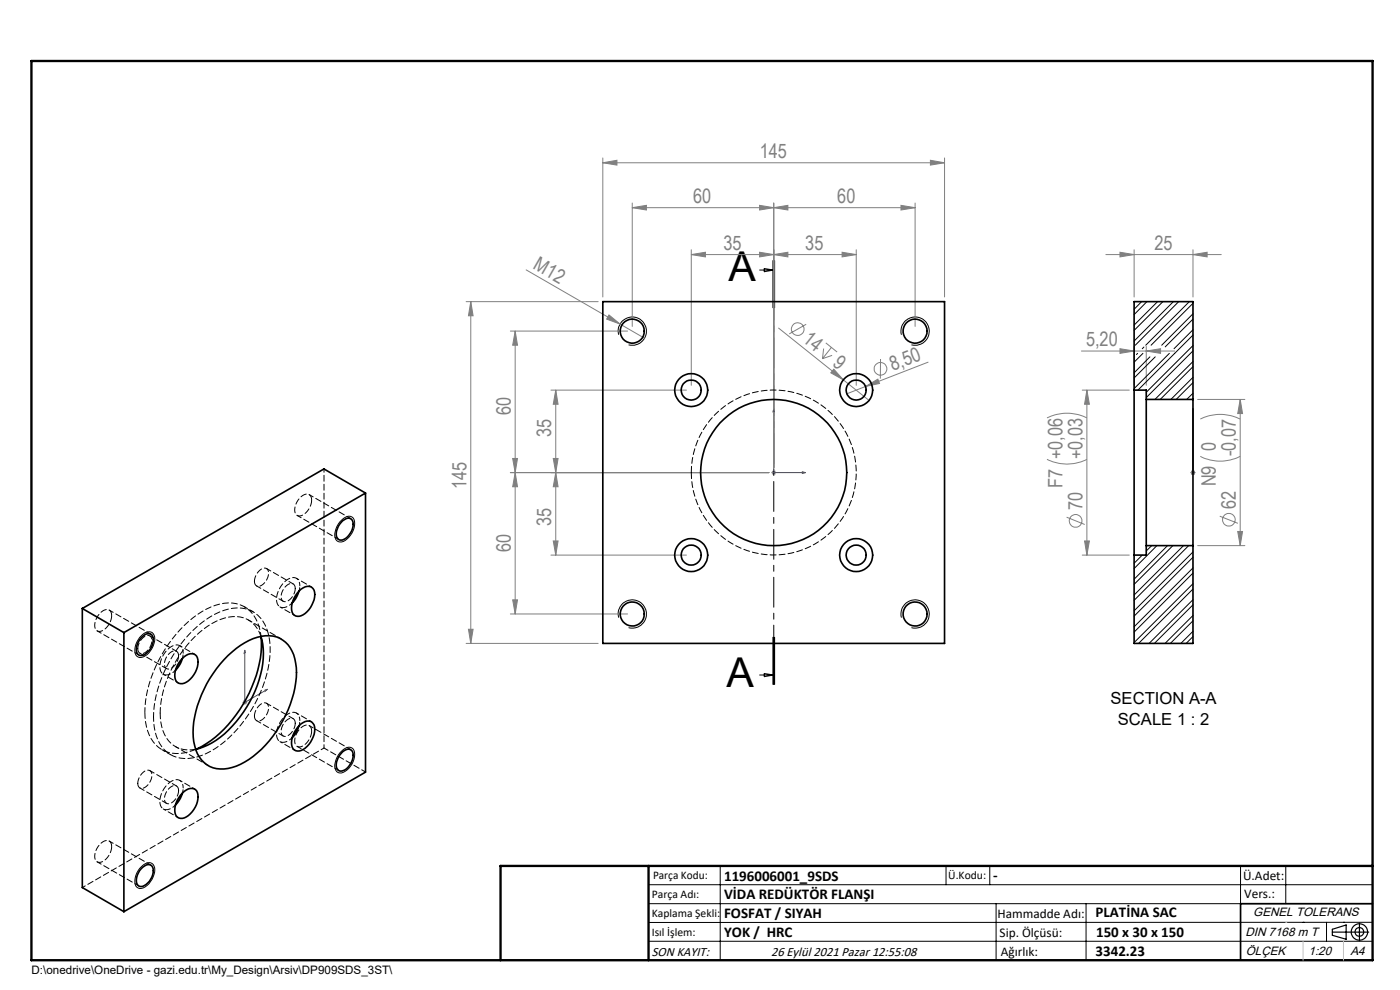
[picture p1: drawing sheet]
<svg xmlns="http://www.w3.org/2000/svg" width="297mm" height="210mm" viewBox="0 0 297 210" stroke-linecap="round" stroke-linejoin="round" font-family="sans-serif">
<g fill="none" stroke="#808080" stroke-width=".21">
<path d="M127.9 34.5l3-.5v1zM127.9 33.5v29.5M127.9 34.5h72.5M197.4 34l3 .5-3 .5zM200.4 33.5v29.5M111.6 57.2l25.1 14.5M134.1 44.1l3-.5v.9zM134.1 43.1v26.1M134.1 44.1h60M146.6 54l3-.5v1zM146.6 53v28.7M146.6 54h35"/>
<path d="M161.1 53.5l3 .5-3 .5zM161.1 43.6l3 .5-3 .4zM164.1 54l3-.5v1zM164.1 44.1l3-.5v.9zM164.1 43.1v56.1M178.6 53.5l3 .5-3 .5zM181.6 53v28.7M191.1 43.6l3 .5-3 .4zM194.1 43.1v26.1M234.6 54h24.5M237.6 53.5l3 .5-3 .5zM240.6 53v10"/>
<path d="M253.1 54l3-.5v1zM253.1 53v10M98.9 64h28M99.9 64v72.5M99.9 64l.5 3h-1zM108.3 70.2h24.8M109.3 70.2v60M109.3 70.2l.5 3h-1zM129.2 66.8l2.4 1.9-2.9-1zM165.2 69.6l13.7 11M171 68.8l-3.6 2M174.7 73.9l-.2 2.2"/>
<path d="M175.2 72.7l2.4 2M176.4 73.7l-1.9 2.4M176.5 75.4l-2 .7M176.9 78.3l2 2.3-2.7-1.5zM186.8 76.2v4.1M196.9 76.8l-13.3 5.2M229.4 74.5h19.8M237.6 74l3 .5-3 .5zM240.6 73.5v8.2M243.2 74.5l3-.5v1zM243.2 73.5v8.2M108.8 97.3h1l-.5 3z"/>
<path d="M116.9 82.8h28.7M117.4 97.3h1l-.5 3zM117.9 82.8v34.9M117.9 82.8l.5 3h-1zM163.8 99.9l.7 .7M164.1 99.8v.9M164.5 99.9l-.7 .7M178.9 80.6l5.5 4.3M183.6 82l2.6-1.6 .4 .9zM183.6 82l-3.9 1.5M222.1 97.4a9.3 9.3 0 0 0 8.5 0M222.1 88.6a9.6 9.6 0 0 1 8.5 0"/>
<path d="M229.6 82.8h10M230.6 82.8v34.9M230.6 82.8l.5 3h-1zM252.7 99.9l.7 .7M253.1 99.8v.9M253.4 99.9l-.7 .7M254.1 84.7h10M254.6 96.8a9.3 9.3 0 0 0 8.5 0M254.6 88.9a9.6 9.6 0 0 1 8.5 0M263.1 84.7v31M263.1 84.7l.5 3h-1zM108.3 100.3h54.8"/>
<path d="M109.3 100.3l.5 2.9h-1zM116.9 117.7h28.7M117.4 114.8h1l-.5 2.9zM117.9 100.3l.5 2.9h-1zM163.6 100.3h1M226.3 109.7l3.8 1.6M229.6 117.7h10M230.1 114.8h1l-.5 2.9zM252.6 100.3h1M254.1 115.7h10M258.8 109.5l3.8 1.5M262.6 112.7h1l-.5 3z"/>
<path d="M98.9 136.5h28M99.4 133.5h1l-.5 3zM108.3 130.2h24.8M108.8 127.2h1l-.5 3zM51.4 149h1M51.6 148.6l.7 .8M51.9 148.5v1M52.3 148.6l-.7 .8"/>
<circle cx="169.2" cy="69.8" r="1.34"/>
<circle cx="186.8" cy="78.2" r="1.35"/>
<circle cx="228.2" cy="110.5" r="1.34"/>
<circle cx="260.7" cy="110.2" r="1.34"/>
</g>
<g fill="none" stroke="#000" stroke-width=".21">
<path d="M161.1 57.3h3M162.1 57l2 .3-2 .3zM164 55.3v10M164.2 55.3v10M164.3 55.3v10M131.2 71a3 3 0 0 1 2.7-3.7 3 3 0 0 1 3.2 3.2 3 3 0 0 1-3.8 2.7M191.2 71a3 3 0 0 1 2.7-3.7 3 3 0 0 1 3.2 3.2 3 3 0 0 1-3.7 2.7M72.1 110.7l.7-.7a1.34 1.34 0 0 1 1.6-.4 1.34 1.34 0 0 1 .8 1.4 4.4 4.4 0 0 1-2.7 4 1.46 1.46 0 0 1-1.4-2.3l.4-1zM30 134.8a1.54 1.54 0 0 1 2.7-.1 4.2 4.2 0 0 1-2.7 4.7 1.29 1.29 0 0 1-1.4-1.7l.4-1.5zM131.2 131a2.99 2.99 0 0 1 2.7-3.7 2.99 2.99 0 0 1 3.2 3.2 2.99 2.99 0 0 1-3.8 2.6M164 135.2v10M164.2 135.2v10"/>
<path d="M164.3 135.2v10zM191.2 131a2.99 2.99 0 0 1 2.7-3.7 2.99 2.99 0 0 1 3.2 3.2 2.99 2.99 0 0 1-3.7 2.6M72.1 159.7l.7-.7a1.34 1.34 0 0 1 1.6-.4 1.34 1.34 0 0 1 .8 1.4 4.4 4.4 0 0 1-2.7 4 1.48 1.48 0 0 1-1.4-2.3l.4-1zM161.1 143.2h3M162.1 142.9l2 .3-2 .3zM29.6 184.2l.4-.4a1.72 1.72 0 0 1 2.5-.4 3.2 3.2 0 0 1-.6 3.6l-.7 .8a1.56 1.56 0 0 1-2.4 .2 3.8 3.8 0 0 1 .8-3.8zM137.6 187.7h153.6M137.6 191.7h153.6M137.6 199.7h153.6M152.8 183.7v20M200.7 183.7v4M210 183.7v4"/>
<path d="M211.3 191.7v12M230.4 191.7v12M263.2 183.7v20M272.8 183.7v8M276.4 195.6h.1M281.4 195.6v4.1M285 195.6h.1M291.2 195.6l-153.6 .1"/>
</g>
<g fill="none" stroke="#000" stroke-width=".25">
<path d="M282.6 197.7h7.8M282.6 197.1l3-.9v3l-3-.8zM288.4 195.8v3.8M106.2 203.7h185"/>
<circle cx="288.4" cy="197.7" r="1.74"/>
<circle cx="288.4" cy="197.7" r=".93"/>
</g>
<path d="M164.1 86.7v13.6h6.8M164.1 86.7l.2 .7h-.3zM253.1 86.7v.7v-.7M253.1 86.7v13.6M170.2 100.1l.7 .2-.7 .1zM253.1 100.1v.3zM253.1 100.3h.1M51.9 137.9v11.1l4.8-2.8M51.9 137.9l.1 .5-.2 .2zM56.2 146.4l.5-.2-.5 .4z" fill="none" stroke="#00f" stroke-width=".21"/>
<path d="M164.2 55.3v89.9" fill="none" stroke="#000" stroke-width=".21" stroke-dasharray="6.3 1.3 1.3 1.3" stroke-dashoffset="3.9"/>
<path d="M291.2 191.7h-28v12" fill="none" stroke="#000" stroke-width=".35"/>
<path d="M6.7 12.9h284.5v190.8h-284.5zM137.6 183.7v20M291.2 183.7h-185v20" fill="none" stroke="#000" stroke-width=".5"/>
<path d="M276.4 199.7v4M285 199.7v4" fill="none" stroke="#c0c0c0" stroke-width=".21"/>
<path d="M272.8 195.6h.1" fill="none" stroke="#c0c0c0" stroke-width=".25"/>
<g fill="#00f">
<path d="M170.2 100.1l.7 .2-.7 .1zM164.1 86.7l.2 .7h-.3z"/>
<path d="M56.2 146.4l.5-.2-.5 .4zM51.9 137.9l.1 .5-.2 .2z"/>
<path d="M253.1 100.1v.3zM253.1 86.7v.7zM253.1 100.1v.3zM253.1 86.7v.7z"/>
</g>
<g fill="#808080">
<path d="M176.9 78.3l2 2.3-2.7-1.5z"/>
<path d="M129.2 66.8l2.4 1.9-2.9-1z"/>
<path d="M183.6 82l2.6-1.6 .4 .9z"/>
<path d="M161.1 53.5l3 .5-3 .5zM146.6 54l3-.5v1zM161.1 43.6l3 .5-3 .4zM134.1 44.1l3-.5v.9zM243.2 74.5l3-.5v1zM237.6 74l3 .5-3 .5z"/>
<path d="M164.1 54l3-.5v1zM178.6 53.5l3 .5-3 .5zM164.1 44.1l3-.5v.9zM191.1 43.6l3 .5-3 .4zM237.6 53.5l3 .5-3 .5zM253.1 54l3-.5v1z"/>
<path d="M197.4 34l3 .5-3 .5zM127.9 34.5l3-.5v1z"/>
<path d="M117.4 97.3h1l-.5 3zM117.9 82.8l.5 3h-1zM108.8 97.3h1l-.5 3zM109.3 70.2l.5 3h-1z"/>
<path d="M117.9 100.3l.5 2.9h-1zM117.4 114.8h1l-.5 2.9zM109.3 100.3l.5 2.9h-1zM108.8 127.2h1l-.5 3zM99.9 64l.5 3h-1zM99.4 133.5h1l-.5 3zM263.1 84.7l.5 3h-1zM262.6 112.7h1l-.5 3zM230.6 82.8l.5 3h-1zM230.1 114.8h1l-.5 2.9z"/>
</g>
<g fill="none" stroke="#000" stroke-width=".35">
<path d="M127.9 64h72.5v72.5h-72.5zM240.6 82.8v34.9M240.6 82.8v-18.8h12.5v20.7M240.6 82.8h2.6v1.9M243.2 84.7v31M243.2 84.7h9.9M253.1 84.7v31M72.7 110.5l.4-.3a1.17 1.17 0 0 1 1.5 0 1.17 1.17 0 0 1 .3 1.4 3.6 3.6 0 0 1-2.5 3 1.34 1.34 0 0 1-1-2l.4-.9zM77.5 104.6l-8.8-5.1-51.2 29.6M77.5 104.6l-51.2 29.6M77.5 104.6v59.2l-51.2 29.6M243.2 115.7v2h-2.6"/>
<path d="M243.2 115.7h9.9M253.1 115.7v20.8h-12.5v-18.8M17.5 129.1l8.8 5.1M17.5 129.1v59.2l8.8 5.1M26.3 134.2v59.2M29.9 135.3l.4-.3a1.25 1.25 0 0 1 1.6-.5 1.25 1.25 0 0 1 .6 1.6 3.5 3.5 0 0 1-2.6 3 1.12 1.12 0 0 1-1-1.5l.2-1zM38.7 139.7l.4-.4a1.6 1.6 0 0 1 1.7-.6 1.6 1.6 0 0 1 1.2 1.2 5 5 0 0 1-3.3 5.1 1.44 1.44 0 0 1-1.6-1.7l.1-1.1 .4-1.1zM38.7 139.7l-.4 1-1.1 1.5M48.4 139.1a12.6 12.6 0 0 1 8.7-4.2 6 6 0 0 1 5.6 5.8 21.1 21.1 0 0 1-4 14.4 17.6 17.6 0 0 1-10.3 7.9 5.8 5.8 0 0 1-7.1-4.8 17.8 17.8 0 0 1 2-12l1.2-2.2 1.4-2.2zM55.4 135a17.9 17.9 0 0 1-1.8 12.7 22.9 22.9 0 0 1-9.6 10.4l-2.5 .9M55.4 135.1a25.9 25.9 0 0 1-7 18.6 20 20 0 0 1-6.8 5.2M63.4 125.4l-.7 1.6-.7 .9"/>
<path d="M63.9 125a1.66 1.66 0 0 1 2.7 .2 5 5 0 0 1-3.1 5.5 1.44 1.44 0 0 1-1.7-1.7 5.6 5.6 0 0 1 2.1-4zM63.4 153.9l-.7 1.7-.7 .9M63.5 153.9l.4-.3a1.66 1.66 0 0 1 2.7 .2 5 5 0 0 1-3.1 5.5 1.43 1.43 0 0 1-1.7-1.7l.2-1.1 .4-1.1zM72.7 159.5l.4-.3a1.19 1.19 0 0 1 1.5 0 1.19 1.19 0 0 1 .3 1.4 3.1 3.1 0 0 1-2.9 2.9 1.61 1.61 0 0 1-.4-2.4l.4-.9zM38.7 168.2l.4-.4a1.6 1.6 0 0 1 1.7-.6 1.6 1.6 0 0 1 1.2 1.3 5 5 0 0 1-3.3 5.1 1.43 1.43 0 0 1-1.6-1.7l.1-1.1 .4-1.1zM38.7 168.2l-.4 1.1-1.1 1.5M29.9 184.3l.4-.3a1.27 1.27 0 0 1 2.1 0 3.5 3.5 0 0 1-2.5 4.1 1.29 1.29 0 0 1-.9-2l.4-.9z"/>
<circle cx="134.1" cy="70.3" r="2.54"/>
<circle cx="194.1" cy="70.3" r="2.54"/>
<circle cx="146.6" cy="82.8" r="3.5"/>
<circle cx="146.6" cy="82.8" r="2.13"/>
<circle cx="181.6" cy="82.8" r="3.5"/>
<circle cx="181.6" cy="82.7" r="2.12"/>
<circle cx="146.6" cy="117.7" r="3.5"/>
<circle cx="146.6" cy="117.7" r="2.13"/>
<circle cx="164.1" cy="100.2" r="15.5"/>
<circle cx="181.6" cy="117.7" r="3.5"/>
<circle cx="181.6" cy="117.7" r="2.12"/>
<circle cx="134.1" cy="130.2" r="2.54"/>
<circle cx="194.1" cy="130.2" r="2.54"/>
</g>
<path d="M146.7 100.2a17.5 17.5 0 0 1 25.8-15.3 17.5 17.5 0 0 1 1.2 30 17.5 17.5 0 0 1-27-13.3v-1.4M29.2 137.6a3 3 0 0 1 2.2-2.8 1.04 1.04 0 0 1 .8 1.5 2.64 2.64 0 0 1-2.4 2.3 .99 .99 0 0 1-.6-1M37.9 139.1a3 3 0 0 1-2.2 2.8 1.04 1.04 0 0 1-.8-1.5 2.64 2.64 0 0 1 2.4-2.3 .99 .99 0 0 1 .6 1M54 123.3a3 3 0 0 1 2.1-2.8 1.04 1.04 0 0 1 .8 1.5 2.64 2.64 0 0 1-2.4 2.3 .99 .99 0 0 1-.5-1M62.6 124.8a3 3 0 0 1-2.1 2.8 1.04 1.04 0 0 1-.8-1.4 2.64 2.64 0 0 1 2.4-2.4 .99 .99 0 0 1 .5 1M34 151.3a8.1 8.1 0 0 0 2.9 6.9 6 6 0 0 0 4.6 .7M54 151.9a3 3 0 0 1 2.1-2.8 1.04 1.04 0 0 1 .8 1.5 2.64 2.64 0 0 1-2.4 2.3 .99 .99 0 0 1-.5-1M62.6 153.4a3 3 0 0 1-2.1 2.8 1.04 1.04 0 0 1-.8-1.5 2.64 2.64 0 0 1 2.4-2.3 .99 .99 0 0 1 .5 1M29.2 166.2a3 3 0 0 1 2.2-2.8 1.04 1.04 0 0 1 .8 1.4 2.64 2.64 0 0 1-2.4 2.4 .99 .99 0 0 1-.6-1M37.9 167.7a3 3 0 0 1-2.2 2.8 1.04 1.04 0 0 1-.8-1.5 2.64 2.64 0 0 1 2.4-2.3 .99 .99 0 0 1 .6 1" fill="none" stroke="#000" stroke-width=".21" stroke-dasharray="1.3 .6"/>
<g fill="none" stroke="#000" stroke-width=".21">
<path d="M241.3 75l-.2 .2M242.2 64l-1.6 1.6M242.5 75l-1.9 1.8M242.7 73.6l-.4 .4M243.3 64l-2.7 2.7M243.9 75.7l-3.3 3.4M245.1 75.7l-4.5 4.5M245.6 64l-5 5M246.7 64l-6.1 6.1M248.1 75l-7.5 7.4M248.9 64l-8.3 8.3M250 64l-9.2 9.2"/>
<path d="M252.3 64l-9.2 9.2M253.1 69.9l-4 4.1M253.1 73.3l-9.9 9.9M253.1 76.7l-8.1 8M253.1 67.7l-5.9 5.9M253.1 71.1l-11.7 11.7M253.1 74.4l-9.9 9.9M253.1 77.8l-7 6.9M253.1 66.6l-6.6 6.6M253.1 64.3l-8.9 8.9M253.1 80l-4.7 4.7M253.1 83.4l-1.4 1.3"/>
<path d="M253.1 81.2l-3.6 3.5M253.1 84.5l-.2 .2M242.3 117.7l-1.7 1.8M244.3 115.7l-1.1 1.2M245.4 115.7l-4.8 4.9M247.7 115.7l-7.1 7.2M248.8 115.7l-8.2 8.3M251.1 115.7l-10.5 10.5M252.2 115.7l-11.6 11.6M253.1 117.1l-12.5 12.5M253.1 118.2l-12.5 12.5M253.1 120.5l-12.5 12.5"/>
<path d="M253.1 123.8l-12.5 12.5M253.1 127.2l-9.3 9.3M253.1 130.6l-5.9 5.9M253.1 133.9l-2.6 2.6M253.1 121.6l-12.5 12.5M253.1 124.9l-11.6 11.6M253.1 128.3l-8.2 8.2M253.1 131.7l-4.8 4.8M253.1 135l-1.5 1.5"/>
</g>
<path d="M66.1 106.1a1.12 1.12 0 0 0-.6-1.2 1.12 1.12 0 0 0-1.3 .2 3.5 3.5 0 0 0-1.5 3.9 1.22 1.22 0 0 0 1.9 0l.7-.7 .5-.8 .3-1.4M23.7 130.6a1.12 1.12 0 0 0-.6-1.2 1.12 1.12 0 0 0-1.3 .2 3.5 3.5 0 0 0-1.5 3.9 1.22 1.22 0 0 0 1.9 0l.6-.7 .6-.8 .3-1.4M41.6 158.9a7.4 7.4 0 0 1-8.6-.9 9.9 9.9 0 0 1-2.3-7M66.1 155.1a1.12 1.12 0 0 0-.6-1.2 1.12 1.12 0 0 0-1.3 .2 3.5 3.5 0 0 0-1.5 3.9 1.22 1.22 0 0 0 1.9 0l.7-.7 .5-.8 .3-1.4M23.7 179.6a1.12 1.12 0 0 0-.6-1.2 1.12 1.12 0 0 0-1.3 .2 3.5 3.5 0 0 0-1.5 3.9 1.22 1.22 0 0 0 1.9 0l.6-.7 .6-.9 .3-1.3" fill="none" stroke="#000" stroke-width=".21" stroke-dasharray="1.3 .6" stroke-dashoffset="-.1"/>
<path d="M38.7 139.6l.2-1M38.9 138.6a1.51 1.51 0 0 0-.8-1.6 1.51 1.51 0 0 0-1.7 .1 5.1 5.1 0 0 0-2.3 5.2 1.61 1.61 0 0 0 2.7 .3l.4-.4M53.7 129.8l-1.8-1.1M63.5 125.4l.1-1.1M63.6 124.3a1.51 1.51 0 0 0-.7-1.6 1.51 1.51 0 0 0-1.8 .1 5.1 5.1 0 0 0-2.3 5.2 1.61 1.61 0 0 0 2.8 .3l.4-.4M34.4 159l1.8 1.1M63.5 153.9l.1-1M63.6 152.9a1.51 1.51 0 0 0-.7-1.6 1.51 1.51 0 0 0-1.8 .1 5.1 5.1 0 0 0-2.3 5.2 1.61 1.61 0 0 0 2.8 .2l.4-.3M38.7 168.2l.2-1.1M38.9 167.1a1.51 1.51 0 0 0-.8-1.6 1.51 1.51 0 0 0-1.7 .2 5.1 5.1 0 0 0-2.3 5.2 1.61 1.61 0 0 0 2.7 .2l.4-.4" fill="none" stroke="#000" stroke-width=".21" stroke-dasharray="1.3 .6" stroke-dashoffset=".5"/>
<path d="M55.4 135a5.8 5.8 0 0 0-7.8-3.9 19.8 19.8 0 0 0-10.7 9.9 22.4 22.4 0 0 0-2.9 10.3" fill="none" stroke="#000" stroke-width=".21" stroke-dasharray="1.3 .6" stroke-dashoffset=".1"/>
<path d="M63 109.3l8.9 5.1M74.4 110l-8.8-5.1M20.6 133.8l8.9 5.1M32 134.5l-8.8-5.1M32.6 152.1a27.4 27.4 0 0 1 12.1-21.3 9.1 9.1 0 0 1 8.7-1.2 8.3 8.3 0 0 1 3.9 7.6 27.1 27.1 0 0 1-12.6 22.2 8.6 8.6 0 0 1-8.6 .6 8.8 8.8 0 0 1-3.5-7.9M63 158.3l8.9 5.1M74.4 159l-8.8-5.1M77.6 163.8l-8.9-5.1M20.6 182.8l8.9 5.1M32 183.5l-8.8-5.1" fill="none" stroke="#000" stroke-width=".21" stroke-dasharray="1.3 .6" stroke-dashoffset=".3"/>
<path d="M59.7 135.5l-7-4M30.7 151a27.4 27.4 0 0 1 12.2-21.3 9.1 9.1 0 0 1 8.7-1.1 7.7 7.7 0 0 1 3.8 6.5M37.2 158.4l7 4" fill="none" stroke="#000" stroke-width=".21" stroke-dasharray="1.3 .6" stroke-dashoffset=".4"/>
<path d="M68.7 99.5v59.2M68.7 158.7l-51.2 29.6" fill="none" stroke="#000" stroke-width=".21" stroke-dasharray="1.3 .6" stroke-dashoffset=".6"/>
<path d="M41.3 138.8l-3.2-1.8M59.4 128.7l3.2 1.9M66.1 124.5l-3.2-1.8M34.6 143l3.2 1.9M59.4 157.3l3.2 1.8M66.1 153.1l-3.2-1.9M34.6 171.6l3.2 1.8M41.3 167.4l-3.2-1.9" fill="none" stroke="#000" stroke-width=".21" stroke-dasharray="1.3 .6" stroke-dashoffset=".7"/>
<path d="M29.7 138.6l5.6 3.2M37.4 138.1l-5.6-3.2M54.4 124.3l5.7 3.2M62.2 123.9l-5.7-3.3M54.4 152.9l5.7 3.2M62.2 152.4l-5.7-3.2M29.7 167.1l5.6 3.3M37.4 166.7l-5.6-3.2" fill="none" stroke="#000" stroke-width=".21" stroke-dasharray="1.3 .6" stroke-dashoffset=".2"/>
<g font-size="8.7">
<text x="154.6" y="59.7">A</text>
<text x="154.1" y="145.6">A</text>
</g>
<g font-size="4.2" fill="#808080">
<text x="161.2" y="33.6">145</text>
<text x="147" y="43.1">60</text>
<text x="177.6" y="43.1">60</text>
<text x="153.5" y="53">35</text>
<text x="170.8" y="53">35</text>
<text x="244.9" y="53">25</text>
<text x="112.9" y="56.9" transform="rotate(30 112.9 56.9)">M12</text>
<text x="170.1" y="72.3" transform="rotate(39 170.1 72.3)">14</text>
<text x="176.5" y="77.4" transform="rotate(39 176.5 77.4)">9</text>
<text x="230.4" y="73.5">5,20</text>
<text x="189.4" y="78.8" transform="rotate(-21 189.4 78.8)">8,50</text>
<text x="108.3" y="88" transform="rotate(-90 108.3 88)">60</text>
<text x="117" y="92.7" transform="rotate(-90 117 92.7)">35</text>
<text x="257.9" y="95.6" transform="rotate(-90 257.9 95.6)">0</text>
<text x="229.7" y="97.4" transform="rotate(-90 229.7 97.4)">+0,03</text>
<text x="262.2" y="96.8" transform="rotate(-90 262.2 96.8)">-0,07</text>
<text x="99" y="103.8" transform="rotate(-90 99 103.8)">145</text>
<text x="225.4" y="103.4" transform="rotate(-90 225.4 103.4)">F7 +0,06</text>
<text x="257.9" y="103.2" transform="rotate(-90 257.9 103.2)">N9</text>
<text x="117" y="111.6" transform="rotate(-90 117 111.6)">35</text>
<text x="229.7" y="108.3" transform="rotate(-90 229.7 108.3)">70</text>
<text x="262.2" y="108" transform="rotate(-90 262.2 108)">62</text>
<text x="108.3" y="117" transform="rotate(-90 108.3 117)">60</text>
</g>
<g font-size="3.5">
<text x="235.6" y="149.2">SECTION A-A</text>
<text x="237.2" y="153.8">SCALE 1 : 2</text>
</g>
<g font-size="3.2">
<text x="153.6" y="186.8">1196006001_9SDS</text>
<text x="153.6" y="190.8">VİDA REDÜKTÖR FLANŞI</text>
<text x="210.7" y="186.6">-</text>
<text x="153.6" y="194.8">FOSFAT / SIYAH</text>
<text x="232.4" y="194.5">PLATİNA SAC</text>
<text x="153.6" y="198.8">YOK / HRC</text>
<text x="232.4" y="202.8">3342.23</text>
<text x="232.5" y="198.8">150 x 30 x 150</text>
</g>
<g font-size="2.8">
<text x="263.7" y="186.7">Ü.Adet:</text>
<text x="263.9" y="190.5">Vers.:</text>
<text x="211.6" y="194.8">Hammadde Adı:</text>
<text x="138.3" y="202.8">SON KAYIT:</text>
<text x="163.6" y="202.8">26 Eylül 2021 Pazar 12:55:08</text>
<text x="212.1" y="198.7">Sip. Ölçüsü:</text>
<text x="212.3" y="202.7">Ağırlık:</text>
</g>
<g font-size="2.6">
<text x="265.9" y="194.4">GENEL TOLERANS</text>
<text x="264.2" y="198.5">DIN 7168 m T</text>
<text x="264.3" y="202.6">ÖLÇEK</text>
<text x="277.6" y="202.6">1:20</text>
<text x="286.5" y="202.6">A4</text>
</g>
<g font-size="2.5">
<text x="138.3" y="190.5">Parça Adı:</text>
<text x="138.5" y="186.5">Parça Kodu:</text>
<text x="201.2" y="186.5">Ü.Kodu:</text>
<text x="138.3" y="194.5">Kaplama Şekli:</text>
<text x="138.3" y="198.6">Isıl İşlem:</text>
<text x="6.7" y="206.7">D:\onedrive\OneDrive - gazi.edu.tr\My_Design\Arsiv\DP909SDS_3ST\</text>
</g>
</svg>
